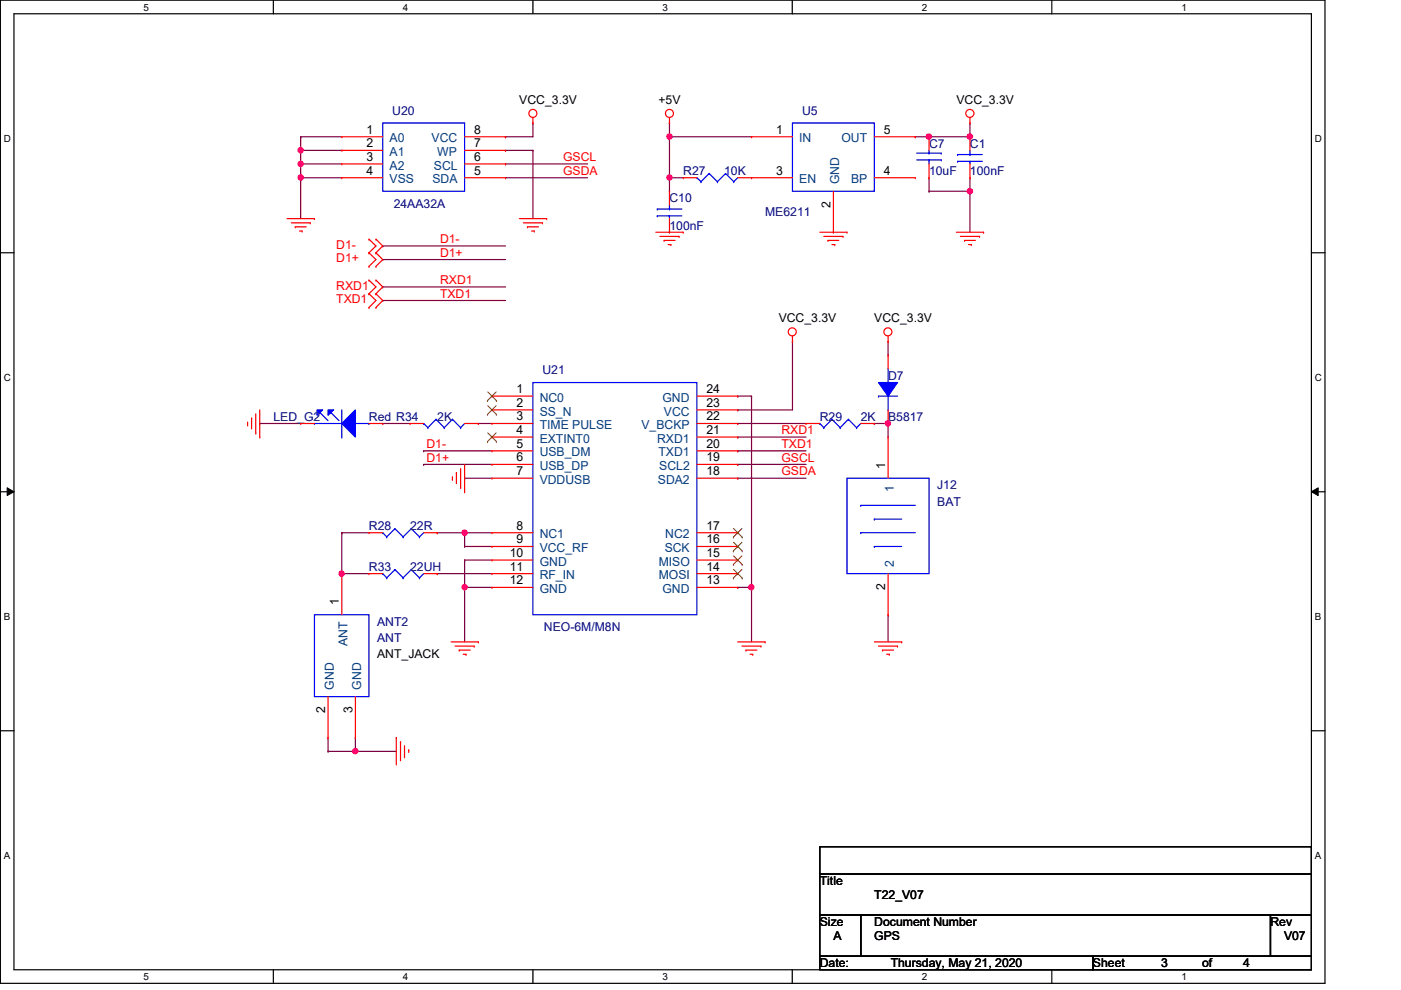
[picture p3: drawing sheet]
<svg xmlns="http://www.w3.org/2000/svg" width="297mm" height="210mm" viewBox="0 0 297 210" stroke-linecap="round" stroke-linejoin="round" font-family="sans-serif">
<path d="M.1 0h280.8v208.5h-280.8zM3 2.9h275v202.7h-275z" fill="none" stroke="#000" stroke-width=".25"/>
<g fill="#fff">
<path d="M30.4 .3h1.2v2.4h-1.2z"/>
<path d="M30.4 205.9h1.2v2.3h-1.2z"/>
</g>
<path d="M58 0v2.9M58 205.6v2.9" fill="none" stroke="#000" stroke-width=".25"/>
<g fill="#fff">
<path d="M85.4 .3h1.2v2.4h-1.2z"/>
<path d="M85.4 205.9h1.2v2.3h-1.2z"/>
</g>
<path d="M113 0v2.9M113 205.6v2.9" fill="none" stroke="#000" stroke-width=".25"/>
<g fill="#fff">
<path d="M140.5 .3h1.1v2.4h-1.1z"/>
<path d="M140.5 205.9h1.1v2.3h-1.1z"/>
</g>
<path d="M168 0v2.9M168 205.6v2.9" fill="none" stroke="#000" stroke-width=".25"/>
<g fill="#fff">
<path d="M195.4 .3h1.2v2.4h-1.2z"/>
<path d="M195.4 205.9h1.2v2.3h-1.2z"/>
</g>
<path d="M223 0v2.9M223 205.6v2.9" fill="none" stroke="#000" stroke-width=".25"/>
<g fill="#fff">
<path d="M250.5 .3h1.1v2.4h-1.1z"/>
<path d="M250.5 205.9h1.1v2.3h-1.1z"/>
<path d="M.8 28.2h1.5v2.4h-1.5z"/>
<path d="M278.8 28.2h1.4v2.4h-1.4z"/>
<path d="M.8 78.9h1.5v2.3h-1.5z"/>
<path d="M278.8 78.9h1.4v2.3h-1.4z"/>
</g>
<path d="M.1 53.6h2.9M278 53.6h2.9" fill="none" stroke="#000" stroke-width=".25"/>
<g fill="#fff">
<path d="M.8 129.6h1.4v2.3h-1.4z"/>
<path d="M278.8 129.6h1.3v2.3h-1.3z"/>
</g>
<path d="M.1 104.3h2.9M278 104.3h2.9" fill="none" stroke="#000" stroke-width=".25"/>
<path d="M1.5 103.4l1.5 .9-1.5 .8zM278 104.3l1.5-.9v1.7z" fill="#000"/>
<path d="M1.5 103.4l1.5 .9-1.5 .8zM278 104.3l1.5-.9v1.7z" fill="none" stroke="#000" stroke-width=".21"/>
<g fill="#fff">
<path d="M.8 180.3h1.4v2.3h-1.4z"/>
<path d="M278.8 180.3h1.3v2.3h-1.3z"/>
</g>
<path d="M.1 154.9h2.9M278 154.9h2.9" fill="none" stroke="#000" stroke-width=".25"/>
<path d="M197 29h.1M197 29h8.7" fill="none" stroke="#7f003f" stroke-width=".25"/>
<circle cx="205.6" cy="29" r=".56" fill="#f0f"/>
<circle cx="205.6" cy="29" r=".56" fill="none" stroke="#f0f" stroke-width=".25"/>
<circle cx="196.9" cy="29" r=".56" fill="#f0f"/>
<circle cx="196.9" cy="29" r=".56" fill="none" stroke="#f0f" stroke-width=".25"/>
<path d="M141.9 37.7h.1M141.9 37.7h3M205.7 40.6h.1M205.7 40.6v8.6" fill="none" stroke="#7f003f" stroke-width=".25"/>
<circle cx="141.9" cy="37.6" r=".56" fill="#f0f"/>
<circle cx="141.9" cy="37.6" r=".56" fill="none" stroke="#f0f" stroke-width=".25"/>
<path d="M141.9 29h.1M141.9 29v8.7" fill="none" stroke="#7f003f" stroke-width=".25"/>
<circle cx="141.9" cy="29" r=".56" fill="#f0f"/>
<circle cx="141.9" cy="29" r=".56" fill="none" stroke="#f0f" stroke-width=".25"/>
<path d="M194.1 29h.1M194.1 29h2.9M197 37.7h.1M197 37.7v2.9M197 40.6h.1M197 40.6h8.7" fill="none" stroke="#7f003f" stroke-width=".25"/>
<circle cx="205.6" cy="40.6" r=".56" fill="#f0f"/>
<circle cx="205.6" cy="40.6" r=".56" fill="none" stroke="#f0f" stroke-width=".25"/>
<path d="M63.8 29h.1M63.8 31.9h.1M63.8 29h8.7M63.8 29v2.9M63.8 31.9h8.7M205.7 37.7h.1M205.7 37.7v2.9" fill="none" stroke="#7f003f" stroke-width=".25"/>
<circle cx="63.7" cy="31.9" r=".56" fill="#f0f"/>
<circle cx="63.7" cy="31.9" r=".56" fill="none" stroke="#f0f" stroke-width=".25"/>
<path d="M63.8 31.9h.1M63.8 34.8h.1M63.8 31.9v2.9M63.8 34.8h8.7" fill="none" stroke="#7f003f" stroke-width=".25"/>
<circle cx="63.7" cy="34.8" r=".56" fill="#f0f"/>
<circle cx="63.7" cy="34.8" r=".56" fill="none" stroke="#f0f" stroke-width=".25"/>
<path d="M63.8 34.8h.1M63.8 37.7h.1M63.8 34.8v2.9M63.8 37.7h8.7" fill="none" stroke="#7f003f" stroke-width=".25"/>
<circle cx="63.7" cy="37.6" r=".56" fill="#f0f"/>
<circle cx="63.7" cy="37.6" r=".56" fill="none" stroke="#f0f" stroke-width=".25"/>
<g fill="none" stroke="#7f003f" stroke-width=".25">
<path d="M63.8 37.7h.1M63.8 37.7v8.7M107.2 29h.1M107.2 37.7h.1M107.2 34.8h.1M107.2 37.7h17.4M107.2 34.8h17.4M113 26.1h.1M113 26.1v2.9h-5.8M188.3 72.4h.1M188.3 72.4v2.9M89.8 95.6h.1"/>
<path d="M89.8 98.5h.1M89.8 95.6h14.5M89.8 98.5h14.5M101.4 89.8h.1M101.4 89.8h2.9M156.4 98.5h.1M156.4 95.6h.1M156.4 92.7h.1M156.4 86.9h.1M156.4 89.8h.1M156.4 89.8h14.5M156.4 95.6h14.5"/>
<path d="M156.4 98.5h14.5M156.4 92.7h14.5M156.4 86.9h11.6M72.5 112.9h.1M72.5 112.9h5.7M72.5 112.9v8.7M98.5 101.4h.1M98.5 118.7h.1M98.5 112.9h.1M98.5 101.4h5.8M98.5 118.7h5.8M98.5 112.9h5.8"/>
<path d="M156.4 101.4h.1M156.4 101.4h14.5M92.7 121.6h.1M92.7 121.6h11.6M98.5 124.5h.1M98.5 124.5h5.8M156.4 124.5h.1M156.4 124.5h2.9M159.3 124.5h.1M159.3 124.5v11.6"/>
</g>
<circle cx="72.4" cy="121.6" r=".56" fill="#f0f"/>
<circle cx="72.4" cy="121.6" r=".56" fill="none" stroke="#f0f" stroke-width=".25"/>
<path d="M98.5 115.9h.1M98.5 112.9h.1M98.5 115.9h5.8M98.5 112.9v3M72.5 121.6h.1M72.5 121.6h5.7" fill="none" stroke="#7f003f" stroke-width=".25"/>
<circle cx="98.5" cy="112.9" r=".56" fill="#f0f"/>
<circle cx="98.5" cy="112.9" r=".56" fill="none" stroke="#f0f" stroke-width=".25"/>
<g fill="none" stroke="#7f003f" stroke-width=".25">
<path d="M107.2 31.9h.1M107.2 31.9h5.8M113 31.9h.1M113 31.9v14.5M141.9 37.7h.1M141.9 29h.1M141.9 26.1h.1M141.9 26.1v2.9M141.9 37.7v2.9M141.9 29h17.4M205.7 26.1h.1M205.7 26.1v2.9"/>
<path d="M81.1 52.2h.1M81.1 55h.1M81.1 52.2h26.1M81.1 55h26.1M81.1 60.8h.1M81.1 63.7h.1M81.1 60.8h26.1M81.1 63.7h26.1M55.1 89.8h.1M55.1 89.8h8.7M81.1 89.8h.1M81.1 89.8h5.8"/>
<path d="M159.3 84h.1M159.3 84v40.5M92.7 112.9h.1M92.7 112.9h5.8M188.3 130.3h.1M188.3 130.3v5.8"/>
</g>
<circle cx="159.3" cy="124.5" r=".56" fill="#f0f"/>
<circle cx="159.3" cy="124.5" r=".56" fill="none" stroke="#f0f" stroke-width=".25"/>
<path d="M156.4 84h.1M156.4 84h2.9M185.4 89.8h.1M185.4 89.8h2.9M188.3 89.8h.1M188.3 89.8v2.9" fill="none" stroke="#7f003f" stroke-width=".25"/>
<circle cx="188.2" cy="89.8" r=".56" fill="#f0f"/>
<circle cx="188.2" cy="89.8" r=".56" fill="none" stroke="#f0f" stroke-width=".25"/>
<path d="M168 72.4h.1M168 72.4v14.5M98.5 118.7h.1M98.5 118.7v17.4M98.5 124.5h.1" fill="none" stroke="#7f003f" stroke-width=".25"/>
<circle cx="98.5" cy="124.5" r=".56" fill="#f0f"/>
<circle cx="98.5" cy="124.5" r=".56" fill="none" stroke="#f0f" stroke-width=".25"/>
<path d="M69.6 156.4h.1M69.6 156.4v2.9M75.3 159.3h.1M75.3 159.3h8.7" fill="none" stroke="#7f003f" stroke-width=".25"/>
<circle cx="75.3" cy="159.3" r=".56" fill="#f0f"/>
<circle cx="75.3" cy="159.3" r=".56" fill="none" stroke="#f0f" stroke-width=".25"/>
<path d="M69.6 159.3h.1M75.3 156.4h.1M75.3 156.4v2.9h-5.7" fill="none" stroke="#7f003f" stroke-width=".25"/>
<g fill="none" stroke="#f00" stroke-width=".25">
<path d="M113 26.1h.1M113 24.9v1.2M141.9 26.1h.1M141.9 24.9v1.2M144.9 37.7h.1M144.9 37.7h2.8M156.4 37.7h2.9M159.3 37.7h.1M205.7 26.1h.1M205.7 24.9v1.2M60.9 46.4h5.8M61.8 47.2h4"/>
<path d="M62.6 48.1h.1M62.6 48.1h2.3M63.5 49h.5M64 49h.1M65.8 47.2h.1M66.7 46.4h.1M78.2 50.7h.1M78.2 53.6h.1M78.2 56.5h.1M78.2 59.4h.1M78.2 50.7l1.5 1.5-1.5 1.4M78.2 53.6l1.5 1.4-1.5 1.5"/>
<path d="M78.2 59.4l1.5 1.4-1.5 1.5M79.7 53.6h.1M79.7 50.7h.1M79.7 56.5h.1M79.7 59.4h.1M79.7 50.7l1.4 1.5-1.4 1.4M79.7 53.6l1.4 1.4-1.4 1.5M79.7 59.4l1.4 1.4-1.4 1.5M110.1 46.4h5.8M111 47.2h4M111.8 48.1h.1M111.8 48.1h2.4"/>
<path d="M112.7 49h.6M113.3 49h.1M115 47.2h.1M115.9 46.4h.1M139.1 49.2h5.8M139.9 50.1h4.1M140.8 51h.1M140.8 51h2.3M141.6 51.9h.6M141.9 49.2h.1M141.9 40.6h.1M141.9 40.6v2.9"/>
<path d="M141.9 46.4v2.8M142.2 51.9h.1M144 50.1h.1M144.9 49.2h.1M173.8 49.2h5.8M174.7 50.1h4M175.6 51h.1M175.6 51h2.2M176.4 51.9h.6M177 51.9h.1M178.7 50.1h.1M179.6 49.2h.1"/>
<path d="M202.8 49.2h5.7M203.6 50.1h4.1M204.5 51h.1M204.5 51h2.3M205.4 51.9h.5M205.9 51.9h.1M207.7 50.1h.1M208.5 49.2h.1M78.2 62.3h.1M78.2 65.2h.1M78.2 62.3l1.5 1.4-1.5 1.5M79.7 62.3h.1"/>
<path d="M79.7 65.2h.1M79.7 62.3l1.4 1.4-1.4 1.5M168 72.4h.1M168 71.2v1.2M188.3 72.4h.1M188.3 71.2v1.2M52.5 90.1h.1M52.5 89.5v.6M53.3 88.6h.1M53.3 88.6v2.3M54.2 91.8h.1M54.2 87.8v4"/>
<path d="M55.1 92.7h.1M55.1 86.9v5.8M97.7 99.4v4M98.5 98.5v5.8M170.9 89.8h.1M170.9 89.8h2.9M182.5 89.8h2.9M185.4 89.8h.1M188.3 92.7h.1M188.3 92.7v8.7M95.9 101.6h.1M95.9 101.1v.5"/>
<path d="M96.8 100.2h.1M96.8 100.2v2.3M97.7 103.4h.1M98.5 104.3h.1M78.2 121.6h.1M78.2 121.6h2.9M89.8 121.6h2.9M92.7 121.6h.1M95.6 136.1h5.8M96.5 137h4M97.4 137.8h.1M97.4 137.8h2.3"/>
<path d="M98.2 138.7h.6M98.8 138.7h.1M100.5 137h.1M101.4 136.1h.1M156.4 136.1h5.8M157.3 137h4M158.2 137.8h.1M158.2 137.8h2.3M159 138.7h.6M159.6 138.7h.1M161.3 137h.1M162.2 136.1h.1"/>
<path d="M185.4 136.1h5.8M186.3 137h4M187.1 137.8h.1M187.1 137.8h2.3M188 138.7h.5M188.3 130.3h.1M188.3 121.6v8.7M188.5 138.7h.1M190.3 137h.1M191.2 136.1h.1M84 156.4h.1M84 156.4v5.8"/>
<path d="M84.9 157.3h.1M84.9 157.3v4M85.8 158.1v2.3M86.7 159h.1M86.7 159v.6M85.8 160.4h.1"/>
<circle cx="113" cy="24" r=".85"/>
<circle cx="141.9" cy="24" r=".85"/>
<circle cx="205.6" cy="24.1" r=".86"/>
<circle cx="168" cy="70.4" r=".85"/>
<circle cx="188.2" cy="70.4" r=".85"/>
</g>
<path d="M173.8 179.5h104.2v5.8h-104.2zM173.8 185.3h104.2v8.7h-104.2zM173.8 194h8.7v8.7h-8.7zM182.5 194h86.9v8.7h-86.9zM269.4 194h8.6v8.7h-8.6zM173.8 202.7h57.9v2.9h-57.9zM231.7 202.7h46.3v2.9h-46.3z" fill="none" stroke="#000" stroke-width=".25"/>
<g fill="none" stroke="#00f" stroke-width=".25">
<path d="M147.7 37.7h.1M147.7 37.7l.9 .8M148.6 38.5h.1M150.4 36.8h.1M150.4 36.8l1.7 1.7M150.4 36.8l-1.8 1.7M152.1 38.5h.1M153.8 36.8h.1M153.8 36.8l1.8 1.7M153.8 36.8l-1.7 1.7M155.6 38.5h.1M156.4 37.7l-.8 .8"/>
<path d="M139.4 44.3h.1M139.4 45.8h.1M139.4 44.3h5.2M139.4 45.8h5.2M141.9 45.8h.1M141.9 44.3h.1M141.9 43.5v.8M141.9 45.8v.6M188.3 78.2v2.9M173.8 89.8h.1M173.8 89.8l.9 .9M174.7 90.7h.1"/>
<path d="M176.4 88.9h.1M176.4 88.9l1.7 1.8M176.4 88.9l-1.7 1.8M178.1 90.7h.1M179.9 88.9h.1M179.9 88.9l1.7 1.8M179.9 88.9l-1.8 1.8M181.6 90.7h.1M182.5 89.8l-.9 .9M186.3 84h.1M186.3 84h4M188.3 81.1h.1"/>
<path d="M188.3 86.9h.1M188.3 84v2.9M179.6 101.4h17.4v20.2h-17.4zM182.5 107.1h.1M182.5 112.9h.1M182.5 107.1h11.6M182.5 112.9h11.6M185.4 110.1h.1M185.4 115.9h.1M185.4 110.1h5.8M185.4 115.9h5.8M81.1 121.6h.1"/>
<path d="M81.1 121.6l.9 .9M82 122.5h.1M83.7 120.8h.1M83.7 120.8l1.8 1.7M83.7 120.8l-1.7 1.7M85.5 122.5h.1M87.2 120.8h.1M87.2 120.8l1.7 1.7M87.2 120.8l-1.7 1.7M88.9 122.5h.1M89.8 121.6l-.9 .9"/>
</g>
<path d="M186.3 81.1h4l-2 2.9z" fill-rule="evenodd" fill="#00f"/>
<path d="M168 26.1h17.4v14.5h-17.4zM113 81.1h34.7v49.2h-34.7zM186.3 81.1h4l-2 2.9z" fill="none" stroke="#00f" stroke-width=".25"/>
<g fill="none" stroke="#f00" stroke-width=".25">
<path d="M159.3 29h.1M159.3 37.7h.1M159.3 29h8.7M159.3 37.7h8.7M185.4 29h8.7M185.4 37.7h8.7M194.1 29h.1M194.1 37.7h.1M176.7 49.2h.1M176.7 40.6v8.6M188.3 75.3h.1M188.3 75.3v2.9"/>
<path d="M104.3 84h.1M104.3 86.9h.1M104.3 89.8h.1M104.3 92.7h.1M104.3 95.6h.1M104.3 98.5h.1M104.3 84h8.7M104.3 86.9h8.7M104.3 89.8h8.7M104.3 92.7h8.7M104.3 95.6h8.7M104.3 98.5h8.7"/>
<path d="M147.7 84h8.7M147.7 86.9h8.7M147.7 89.8h8.7M147.7 92.7h8.7M147.7 95.6h8.7M147.7 98.5h8.7M156.4 98.5h.1M156.4 95.6h.1M156.4 92.7h.1M156.4 89.8h.1M156.4 86.9h.1M156.4 84h.1"/>
<path d="M188.3 89.8h.1M188.3 86.9v2.9M104.3 101.4h.1M104.3 112.9h.1M104.3 115.9h.1M104.3 118.7h.1M104.3 101.4h8.7M104.3 112.9h8.7M104.3 115.9h8.7M104.3 118.7h8.7M147.7 101.4h8.7M147.7 112.9h8.7"/>
<path d="M147.7 115.9h8.7M147.7 118.7h8.7M156.4 118.7h.1M156.4 115.9h.1M156.4 112.9h.1M156.4 101.4h.1M104.3 121.6h.1M104.3 124.5h.1M104.3 121.6h8.7M104.3 124.5h8.7M147.7 121.6h8.7M147.7 124.5h8.7"/>
<path d="M156.4 124.5h.1M156.4 121.6h.1"/>
</g>
<g fill="none" stroke="#7f3f00" stroke-width=".21">
<path d="M103.4 84.9h.1M103.4 87.8h.1M103.4 93.6h.1M103.4 83.1l1.8 1.8M103.4 86l1.8 1.8M103.4 91.8l1.8 1.8M105.2 83.1l-1.8 1.8M105.2 86l-1.8 1.8M105.2 91.8l-1.8 1.8M105.2 84.9h.1M105.2 87.8h.1M105.2 93.6h.1"/>
<path d="M155.5 119.7h.1M155.5 116.8h.1M155.5 113.9h.1M155.5 117.9l1.8 1.8M155.5 115l1.8 1.8M155.5 112.1l1.8 1.8M157.3 117.9l-1.8 1.8M157.3 115l-1.8 1.8M157.3 112.1l-1.8 1.8M157.3 119.7h.1M157.3 116.8h.1M157.3 113.9h.1"/>
<path d="M155.5 122.6h.1M155.5 120.7l1.8 1.9M157.3 120.7l-1.8 1.9M157.3 122.6h.1"/>
</g>
<path d="M75.3 86.9v5.8l-2.8-2.9z" fill="#00f"/>
<path d="M75.3 86.9v5.8l-2.8-2.9z" fill="none" stroke="#00f" stroke-width=".25"/>
<path d="M69.6 86.9h1.1l-1.1 1.2z" fill="#00f"/>
<path d="M69.6 86.9h1.1l-1.1 1.2z" fill="none" stroke="#00f" stroke-width=".25"/>
<path d="M67.2 86.9h1.2l-1.2 1.2z" fill="#00f"/>
<g fill="none" stroke="#00f" stroke-width=".25">
<path d="M81.1 26.1h17.4v14.5h-17.4zM194.3 33.9h5.3M194.3 32.5h5.3M197 32.5h.1M197 33.9h.1M197 31.9v.6M197 33.9v.9M199.6 33.9h.1M199.6 32.5h.1M203 32.8h.1M203 34.2h.1M203 32.8h5.3"/>
<path d="M203 34.2h5.3M205.7 34.2h.1M205.7 32.8h.1M205.7 31.9v.9M205.7 34.2v.6M66.7 89.8h.1M66.7 89.8h5.8M67.2 86.9h1.2l-1.2 1.2zM67.8 87.5h.1M67.8 87.5l1.8 1.7M70.1 87.5h.1M70.1 87.5l1.8 1.7"/>
<path d="M72.5 92.7h.1M72.5 86.9v5.8M75.3 89.8h2.9M78.2 89.8h.1M89.8 89.8h.1M89.8 89.8l.9 .9M90.7 90.7h.1M92.5 88.9h.1M92.5 88.9l1.7 1.8M92.5 88.9l-1.8 1.8M94.2 90.7h.1M95.9 88.9h.1"/>
<path d="M95.9 88.9l1.8 1.8M95.9 88.9l-1.7 1.8M97.7 90.7h.1M98.5 89.8l-.8 .9M81.1 112.9h.1M81.1 112.9l.9 .9M82 113.8h.1M83.7 112.1h.1M83.7 112.1l1.8 1.7M83.7 112.1l-1.7 1.7M85.5 113.8h.1M87.2 112.1h.1"/>
<path d="M87.2 112.1l1.7 1.7M87.2 112.1l-1.7 1.7M88.9 113.8h.1M89.8 112.9l-.9 .9M66.7 130.3h11.5v17.4h-11.5z"/>
</g>
<g fill="none" stroke="#f00" stroke-width=".25">
<path d="M72.5 29h.1M72.5 31.9h.1M72.5 34.8h.1M72.5 37.7h.1M72.5 29h8.6M72.5 31.9h8.6M72.5 34.8h8.6M72.5 37.7h8.6M98.5 29h8.7M98.5 31.9h8.7M98.5 34.8h8.7M98.5 37.7h8.7"/>
<path d="M107.2 37.7h.1M107.2 34.8h.1M107.2 31.9h.1M107.2 29h.1M197 29h.1M197 37.7h.1M197 29v2.9M197 34.8v2.9M205.7 37.7h.1M205.7 29h.1M205.7 29v2.9M205.7 34.8v2.9"/>
<path d="M63.8 89.8h.1M63.8 89.8h2.9M78.2 89.8h2.9M81.1 89.8h.1M86.9 89.8h.1M86.9 89.8h2.9M98.5 89.8h2.9M101.4 89.8h.1M78.2 112.9h.1M78.2 112.9h2.9M89.8 112.9h2.9M92.7 112.9h.1"/>
<path d="M72.5 121.6h.1M72.5 121.6v8.7M69.6 156.4h.1M69.6 147.7v8.7M75.3 156.4h.1M75.3 147.7v8.7"/>
</g>
<circle cx="205.6" cy="29" r=".56" fill="#f0f"/>
<circle cx="205.6" cy="29" r=".56" fill="none" stroke="#f0f" stroke-width=".25"/>
<circle cx="196.9" cy="29" r=".56" fill="#f0f"/>
<circle cx="196.9" cy="29" r=".56" fill="none" stroke="#f0f" stroke-width=".25"/>
<circle cx="141.9" cy="37.6" r=".56" fill="#f0f"/>
<circle cx="141.9" cy="37.6" r=".56" fill="none" stroke="#f0f" stroke-width=".25"/>
<circle cx="141.9" cy="29" r=".56" fill="#f0f"/>
<circle cx="141.9" cy="29" r=".56" fill="none" stroke="#f0f" stroke-width=".25"/>
<circle cx="205.6" cy="40.6" r=".56" fill="#f0f"/>
<circle cx="205.6" cy="40.6" r=".56" fill="none" stroke="#f0f" stroke-width=".25"/>
<circle cx="63.7" cy="31.9" r=".56" fill="#f0f"/>
<circle cx="63.7" cy="31.9" r=".56" fill="none" stroke="#f0f" stroke-width=".25"/>
<circle cx="63.7" cy="34.8" r=".56" fill="#f0f"/>
<circle cx="63.7" cy="34.8" r=".56" fill="none" stroke="#f0f" stroke-width=".25"/>
<circle cx="63.7" cy="37.6" r=".56" fill="#f0f"/>
<circle cx="63.7" cy="37.6" r=".56" fill="none" stroke="#f0f" stroke-width=".25"/>
<circle cx="72.4" cy="121.6" r=".56" fill="#f0f"/>
<circle cx="72.4" cy="121.6" r=".56" fill="none" stroke="#f0f" stroke-width=".25"/>
<circle cx="98.5" cy="112.9" r=".56" fill="#f0f"/>
<circle cx="98.5" cy="112.9" r=".56" fill="none" stroke="#f0f" stroke-width=".25"/>
<circle cx="159.3" cy="124.5" r=".56" fill="#f0f"/>
<circle cx="159.3" cy="124.5" r=".56" fill="none" stroke="#f0f" stroke-width=".25"/>
<circle cx="188.2" cy="89.8" r=".56" fill="#f0f"/>
<circle cx="188.2" cy="89.8" r=".56" fill="none" stroke="#f0f" stroke-width=".25"/>
<circle cx="98.5" cy="124.5" r=".56" fill="#f0f"/>
<circle cx="98.5" cy="124.5" r=".56" fill="none" stroke="#f0f" stroke-width=".25"/>
<circle cx="75.3" cy="159.3" r=".56" fill="#f0f"/>
<circle cx="75.3" cy="159.3" r=".56" fill="none" stroke="#f0f" stroke-width=".25"/>
<g font-size="2.6">
<text x="110.1" y="22.1">VCC_3.3V</text>
<text x="139.6" y="22.1">+5V</text>
<text x="202.8" y="22.1">VCC_3.3V</text>
<text x="77.7" y="28.4">1</text>
<text x="100.5" y="28.4">8</text>
<text x="164.5" y="28.4">1</text>
<text x="187.4" y="28.4">5</text>
<text x="77.7" y="31.2">2</text>
<text x="77.7" y="34.1">3</text>
<text x="100.5" y="34.1">6</text>
<text x="100.5" y="31.2">7</text>
<text x="77.7" y="37">4</text>
<text x="100.5" y="37">5</text>
<text x="164.5" y="37">3</text>
<text x="187.4" y="37">4</text>
<text x="176.1" y="44" transform="rotate(-90 176.1 44)">2</text>
<text x="165.1" y="68.4">VCC_3.3V</text>
<text x="185.4" y="68.4">VCC_3.3V</text>
<text x="109.5" y="83.4">1</text>
<text x="149.8" y="83.4">24</text>
<text x="109.5" y="86.3">2</text>
<text x="109.5" y="89.2">3</text>
<text x="149.8" y="89.2">22</text>
<text x="149.8" y="86.3">23</text>
<text x="109.5" y="92">4</text>
<text x="109.5" y="95">5</text>
<text x="149.8" y="95">20</text>
<text x="149.8" y="92">21</text>
<text x="109.5" y="97.8">6</text>
<text x="109.5" y="100.8">7</text>
<text x="149.8" y="100.8">18</text>
<text x="149.8" y="97.8">19</text>
<text x="187.7" y="99.4" transform="rotate(-90 187.7 99.4)">1</text>
<text x="109.5" y="112.3">8</text>
<text x="149.8" y="112.3">17</text>
<text x="108.1" y="118.1">10</text>
<text x="109.5" y="115.2">9</text>
<text x="149.8" y="118.1">15</text>
<text x="149.8" y="115.2">16</text>
<text x="108.1" y="121">11</text>
<text x="108.1" y="123.9">12</text>
<text x="149.8" y="123.9">13</text>
<text x="149.8" y="121">14</text>
<text x="187.7" y="125.1" transform="rotate(-90 187.7 125.1)">2</text>
<text x="71.8" y="128.3" transform="rotate(-90 71.8 128.3)">1</text>
<text x="80" y="139.6">ANT_JACK</text>
<text x="68.9" y="151.2" transform="rotate(-90 68.9 151.2)">2</text>
<text x="74.7" y="151.2" transform="rotate(-90 74.7 151.2)">3</text>
<text x="173.8" y="187.7">Title</text>
<text x="185.4" y="190.6">T22_V07</text>
<text x="173.8" y="196.3">Size</text>
<text x="185.4" y="196.3">Document Number</text>
<text x="269.4" y="196.3">Rev</text>
<text x="176.7" y="199.3">A</text>
<text x="185.4" y="199.3">GPS</text>
<text x="272.2" y="199.3">V07</text>
<text x="173.8" y="205.1">Date:</text>
<text x="188.8" y="205.1">Thursday, May 21, 2020</text>
<text x="231.7" y="205.1">Sheet</text>
<text x="246.2" y="205.1">3</text>
<text x="254.9" y="205.1">of</text>
<text x="263.6" y="205.1">4</text>
</g>
<g font-size="2.6" fill="#00007f">
<text x="83.2" y="24.3">U20</text>
<text x="170" y="24.3">U5</text>
<text x="197" y="31.3">C7</text>
<text x="205.7" y="31.3">C1</text>
<text x="144.9" y="37.1">R27</text>
<text x="153.5" y="37.1">10K</text>
<text x="197" y="37.1">10uF</text>
<text x="205.7" y="37.1">100nF</text>
<text x="83.5" y="44.1">24AA32A</text>
<text x="141.9" y="42.9">C10</text>
<text x="162.2" y="45.8">ME6211</text>
<text x="141.9" y="48.7">100nF</text>
<text x="115" y="79.4">U21</text>
<text x="188.3" y="80.5">D7</text>
<text x="58" y="89.2">LED_G2</text>
<text x="78.2" y="89.2">Red R34</text>
<text x="92.7" y="89.2">2K</text>
<text x="173.8" y="89.2">R29</text>
<text x="182.5" y="89.2">2K</text>
<text x="188.3" y="89.2">B5817</text>
<text x="198.7" y="103.7">J12</text>
<text x="198.7" y="107.2">BAT</text>
<text x="78.2" y="112.4">R28</text>
<text x="86.9" y="112.4">22R</text>
<text x="78.2" y="121.1">R33</text>
<text x="86.9" y="121.1">22UH</text>
<text x="80" y="132.7">ANT2</text>
<text x="80" y="136.1">ANT</text>
<text x="115.3" y="133.8">NEO-6M/M8N</text>
</g>
<g font-size="2.6" fill="#003f7f">
<text x="82.6" y="30.2">A0</text>
<text x="82.6" y="33.1">A1</text>
<text x="82.6" y="35.9">A2</text>
<text x="91.5" y="30.2">VCC</text>
<text x="92" y="35.9">SCL</text>
<text x="92.7" y="33.1">WP</text>
<text x="169.5" y="30.2">IN</text>
<text x="178.4" y="30.2">OUT</text>
<text x="82.6" y="38.9">VSS</text>
<text x="91.7" y="38.9">SDA</text>
<text x="169.5" y="38.9">EN</text>
<text x="177.9" y="39.1" transform="rotate(-90 177.9 39.1)">GND</text>
<text x="180.5" y="38.9">BP</text>
<text x="114.4" y="85.2">NC0</text>
<text x="114.4" y="88.1">SS_N</text>
<text x="140.5" y="85.2">GND</text>
<text x="140.8" y="88.1">VCC</text>
<text x="114.4" y="91">TIME PULSE</text>
<text x="114.4" y="93.9">EXTINT0</text>
<text x="136" y="91">V_BCKP</text>
<text x="139.3" y="93.9">RXD1</text>
<text x="114.4" y="96.8">USB_DM</text>
<text x="114.4" y="99.7">USB_DP</text>
<text x="139.6" y="96.8">TXD1</text>
<text x="139.8" y="99.7">SCL2</text>
<text x="114.4" y="102.6">VDDUSB</text>
<text x="139.5" y="102.6">SDA2</text>
<text x="189.5" y="104.3" transform="rotate(-90 189.5 104.3)">1</text>
<text x="114.4" y="114.1">NC1</text>
<text x="114.4" y="117.1">VCC_RF</text>
<text x="114.4" y="119.9">GND</text>
<text x="139.7" y="119.9">MISO</text>
<text x="140.9" y="117.1">SCK</text>
<text x="141.1" y="114.1">NC2</text>
<text x="114.4" y="122.8">RF_IN</text>
<text x="114.4" y="125.7">GND</text>
<text x="139.7" y="122.8">MOSI</text>
<text x="140.5" y="125.7">GND</text>
<text x="189.5" y="120.2" transform="rotate(-90 189.5 120.2)">2</text>
<text x="73.7" y="136.9" transform="rotate(-90 73.7 136.9)">ANT</text>
<text x="70.8" y="146.3" transform="rotate(-90 70.8 146.3)">GND</text>
<text x="76.6" y="146.3" transform="rotate(-90 76.6 146.3)">GND</text>
</g>
<g font-size="2.6" fill="#f00">
<text x="119.4" y="34.2">GSCL</text>
<text x="119.4" y="37.1">GSDA</text>
<text x="71.3" y="52.7">D1-</text>
<text x="93.3" y="51.6">D1-</text>
<text x="71.3" y="55.6">D1+</text>
<text x="93.3" y="54.4">D1+</text>
<text x="71.3" y="61.4">RXD1</text>
<text x="71.3" y="64.3">TXD1</text>
<text x="93.3" y="60.2">RXD1</text>
<text x="93.3" y="63.1">TXD1</text>
<text x="90.4" y="95">D1-</text>
<text x="165.7" y="95">TXD1</text>
<text x="165.7" y="92.1">RXD1</text>
<text x="90.4" y="97.9">D1+</text>
<text x="165.7" y="100.8">GSDA</text>
<text x="165.7" y="97.9">GSCL</text>
</g>
<g font-size="2.1">
<text x="30.4" y="2.2">5</text>
<text x="85.4" y="2.2">4</text>
<text x="140.5" y="2.2">3</text>
<text x="195.4" y="2.2">2</text>
<text x="250.5" y="2.2">1</text>
<text x=".8" y="30.1">D</text>
<text x="278.8" y="30.1">D</text>
<text x=".8" y="80.8">C</text>
<text x="278.8" y="80.8">C</text>
<text x=".8" y="131.5">B</text>
<text x="278.8" y="131.5">B</text>
<text x=".8" y="182.2">A</text>
<text x="278.8" y="182.2">A</text>
<text x="30.4" y="207.8">5</text>
<text x="85.4" y="207.8">4</text>
<text x="140.5" y="207.8">3</text>
<text x="195.4" y="207.8">2</text>
<text x="250.5" y="207.8">1</text>
</g>
</svg>
